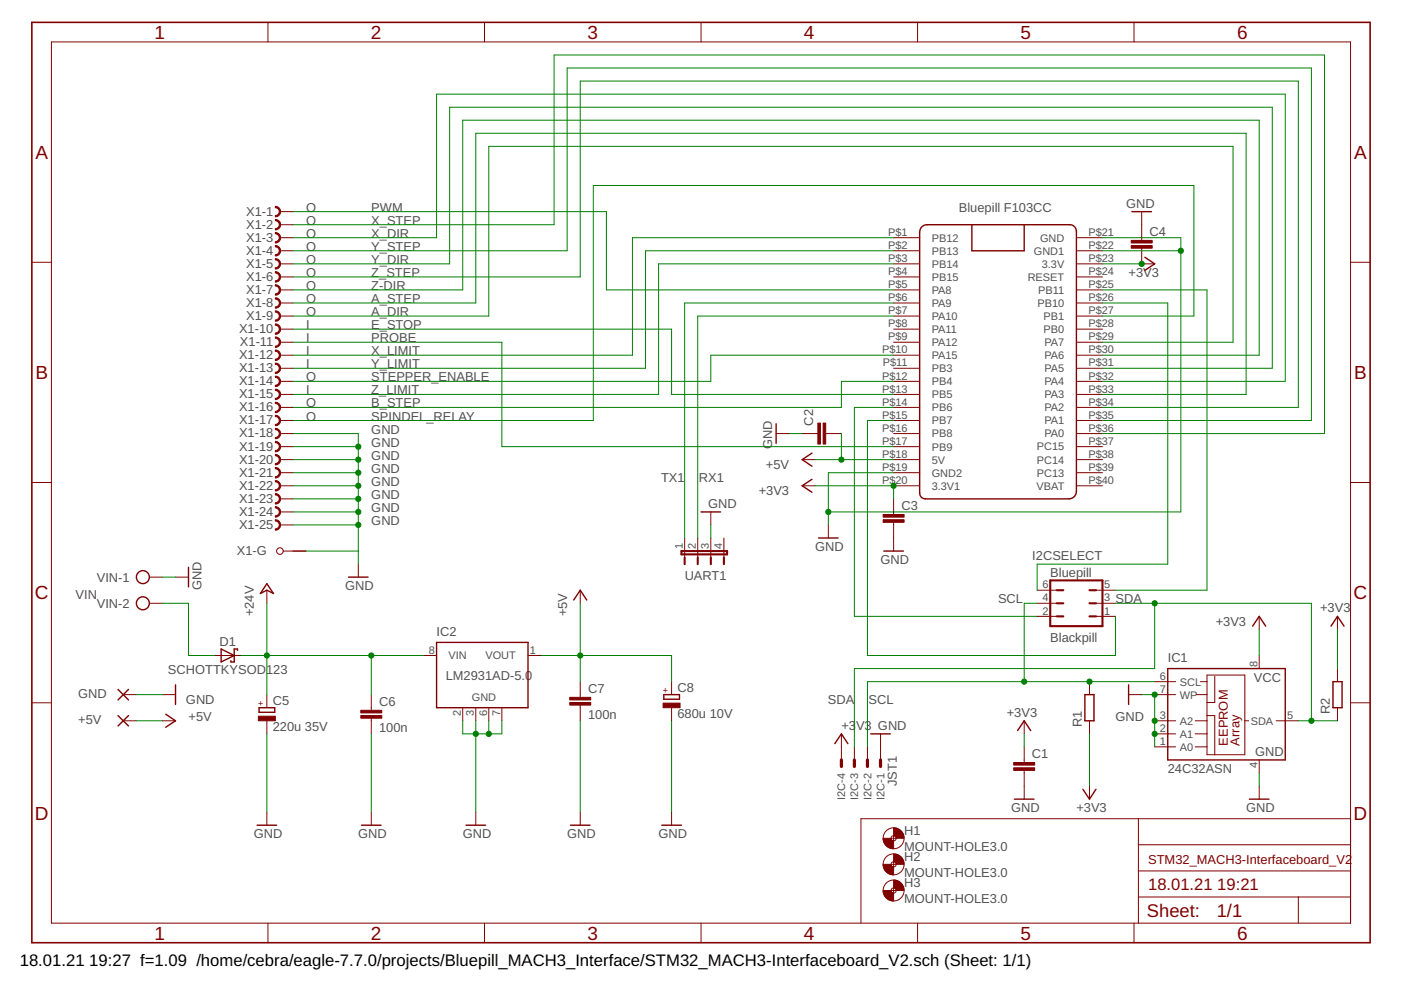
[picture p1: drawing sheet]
<svg xmlns="http://www.w3.org/2000/svg" width="297mm" height="210mm" viewBox="0 0 297 210" stroke-linecap="round" stroke-linejoin="round" font-family="sans-serif">
<g fill="none" stroke="#800000" stroke-width=".21">
<path d="M10.9 8.9h275.4v186.8h-275.4zM56.8 4.7v4.2M102.7 4.7v4.2M148.6 4.7v4.2M194.5 4.7v4.2M240.4 4.7v4.2M6.8 55.6h4.1M59.4 47.6h2.7M59.4 50.4h2.7M59.4 53.2h2.7M59.4 55.9h2.7M59.4 58.7h2.7"/>
<path d="M59.4 44.9h2.7M189.5 50.4h5.5M189.5 53.2h5.5M189.5 55.9h5.5M189.5 58.7h5.5M228.2 50.4h5.5M228.2 53.2h5.5M228.2 55.9h5.5M228.2 58.7h5.5M242.1 52.6v3.3h2.7M242.1 44.9v6M286.3 55.6h4.2"/>
<path d="M59.4 61.5h2.7M59.4 64.2h2.7M59.4 67h2.7M59.4 69.8h2.7M59.4 72.6h2.7M59.4 75.3h2.7M59.4 78.1h2.7M189.5 61.5h5.5M189.5 64.2h5.5M189.5 67h5.5M189.5 69.8h5.5M189.5 72.6h5.5"/>
<path d="M189.5 75.3h5.5M189.5 78.1h5.5M228.2 61.5h5.5M228.2 64.2h5.5M228.2 67h5.5M228.2 69.8h5.5M228.2 72.6h5.5M228.2 75.3h5.5M228.2 78.1h5.5M59.4 80.9h2.7M59.4 83.6h2.7M59.4 86.4h2.7"/>
<path d="M59.4 89.2h2.7M59.4 91.9h2.7M59.4 94.7h2.7M59.4 97.5h2.7M164.5 91.9h2.8M170.1 91.9h3.3M170.1 97.5h2.7M175.1 91.9h3.3M189.5 80.9h5.5M189.5 83.6h5.5M189.5 86.4h5.5M189.5 89.2h5.5"/>
<path d="M189.5 91.9h5.5M189.5 94.7h5.5M189.5 97.5h5.5M228.2 80.9h5.5M228.2 83.6h5.5M228.2 86.4h5.5M228.2 89.2h5.5M228.2 91.9h5.5M228.2 94.7h5.5M228.2 97.5h5.5M6.8 102.3h4.1M59.4 100.2h2.7"/>
<path d="M59.4 103h2.7M59.4 105.8h2.7M59.4 108.5h2.7M59.4 111.3h2.7M60 116.8h4.9M76 119.6v2.8M145.2 114.1v4.1M147.9 114.1v4.1M150.7 108.5v2.8M150.7 114.1v4.1M153.5 114.1v4.1M170.1 103h2.7"/>
<path d="M175.6 111.3v2.8M189.5 100.2h5.5M189.5 103h5.5M189.5 105.8v3.3M189.5 110.7v6.1M228.2 100.2h5.5M228.2 103h5.5M286.3 102.3h4.2M31.7 127.9h2.7M31.7 122.4h2.7M37.2 122.4h2.8M45.5 139h5.6"/>
<path d="M56.6 125.1v2.8M89.8 139h2.8M112 139h2.7M123 125.1v2.8M219.9 130.7h4.2M219.9 127.9h4.2M219.9 125.1h4.2M232.4 130.7h4.1M232.4 127.9h4.1M232.4 125.1h4.1M267 130.7v2.7M267 139v2.8"/>
<path d="M283.6 130.7v2.7M6.8 149h4.1M26.1 152.8h2.8M26.1 147.3h2.8M34.4 152.8h2.8M34.4 147.3h2.8M56.6 147.3v2.8M56.6 152.8v2.8M78.7 147.3v3.3M78.7 152.3v3.3M98.1 150.1v2.7M100.9 150.1v2.7"/>
<path d="M103.6 150.1v2.7M106.4 150.1v2.7M123 144.5v3.3M123 149.5v3.3M142.4 144.5v2.8M142.4 150.1v2.7M178.4 155.6v5.5M181.1 158.3v2.8M183.9 158.3v2.8M186.7 155.6v5.5M217.1 152.8v2.8M217.1 158.3v3.4"/>
<path d="M231 144.5v2.8M231 152.8v2.8M239.3 147.3h2.8M244.8 152.8h4.5M244.8 147.3h4.5M244.8 155.6h4.5M244.8 158.3h4.5M244.8 144.5h4.5M253.4 152.8h2.5M253.4 155.6h2.5M253.4 158.3h2.5M253.7 147.3h2.2"/>
<path d="M254.5 144.5h1.4M255.9 143.1h8v16.9h-8zM255.9 151.7h1.7v8.3M257.6 143.4v5.5h-1.7M263.9 152.8h.9M270.6 152.8h4.7M283.6 141.8v2.7M283.6 150.1v2.7M286.3 149h4.2M56.6 172.2v2.8M78.7 172.2v2.8M100.9 172.2v2.8"/>
<path d="M123 172.2v2.8M142.4 172.2v2.8M188.9 177.7h1.1M189.5 177.2v1.1M217.1 163.3v6.1M231 166.7v2.7M241.4 173.6v22.1M241.4 179.1h44.9M267 161.1v2.8M267 166.7v2.7M286.3 173.6h-103.8v22.1M56.8 195.7v4.2"/>
<path d="M102.7 195.7v4.2M148.6 195.7v4.2M188.9 183.3h1.1M188.9 188.8h1.1M189.5 182.7v1.1M189.5 188.3v1.1M194.5 195.7v4.2M240.4 195.7v4.2M241.4 190.2h44.9M241.4 184.7h44.9M275.3 190.2v5.5"/>
<circle cx="59.4" cy="116.8" r=".7"/>
<circle cx="189.5" cy="177.7" r="2.22"/>
<circle cx="189.5" cy="177.7" r=".55"/>
<circle cx="189.5" cy="183.3" r="2.22"/>
<circle cx="189.5" cy="188.8" r="2.22"/>
<circle cx="189.5" cy="188.8" r=".55"/>
<circle cx="189.5" cy="183.3" r=".55"/>
</g>
<path d="M6.8 4.7h283.7v195.2h-283.7z" fill="none" stroke="#800000" stroke-width=".34"/>
<g fill="#800000" stroke="#800000" stroke-width=".21">
<path d="M58.4 46.5a1.11 1.11 0 0 1 1.1 1.1 1.11 1.11 0 0 1-1.1 1.1v-.2a.84 .84 0 0 0 .8-.9 .84 .84 0 0 0-.8-.8z" fill-rule="evenodd"/>
<path d="M58.4 49.3a1.11 1.11 0 0 1 1.1 1.1 1.11 1.11 0 0 1-1.1 1.1v-.3a.84 .84 0 0 0 .8-.8 .84 .84 0 0 0-.8-.8z" fill-rule="evenodd"/>
<path d="M58.4 52.1a1.1 1.1 0 0 1 1.1 1.1 1.1 1.1 0 0 1-1.1 1.1v-.3a.83 .83 0 0 0 .8-.8 .83 .83 0 0 0-.8-.9z" fill-rule="evenodd"/>
<path d="M58.4 54.8a1.1 1.1 0 0 1 1.1 1.1 1.1 1.1 0 0 1-1.1 1.1v-.2a.83 .83 0 0 0 .8-.9 .83 .83 0 0 0-.8-.8z" fill-rule="evenodd"/>
<path d="M58.4 57.6a1.11 1.11 0 0 1 1.1 1.1 1.11 1.11 0 0 1-1.1 1.1v-.3a.84 .84 0 0 0 .8-.8 .84 .84 0 0 0-.8-.8z" fill-rule="evenodd"/>
<path d="M58.4 60.4a1.11 1.11 0 0 1 1.1 1.1 1.11 1.11 0 0 1-1.1 1.1v-.3a.84 .84 0 0 0 .8-.8 .84 .84 0 0 0-.8-.9z" fill-rule="evenodd"/>
<path d="M58.4 63.1a1.1 1.1 0 0 1 1.1 1.1 1.1 1.1 0 0 1-1.1 1.1v-.2a.83 .83 0 0 0 .8-.9 .83 .83 0 0 0-.8-.8z" fill-rule="evenodd"/>
<path d="M58.4 65.9a1.1 1.1 0 0 1 1.1 1.1 1.1 1.1 0 0 1-1.1 1.1v-.3a.83 .83 0 0 0 .8-.8 .83 .83 0 0 0-.8-.8z" fill-rule="evenodd"/>
<path d="M58.4 68.7a1.11 1.11 0 0 1 1.1 1.1 1.11 1.11 0 0 1-1.1 1.1v-.3a.83 .83 0 0 0 .8-.8 .83 .83 0 0 0-.8-.8z" fill-rule="evenodd"/>
<path d="M58.4 71.4a1.11 1.11 0 0 1 1.1 1.1 1.11 1.11 0 0 1-1.1 1.2v-.3a.84 .84 0 0 0 .8-.9 .84 .84 0 0 0-.8-.8z" fill-rule="evenodd"/>
<path d="M58.4 74.2a1.11 1.11 0 0 1 1.1 1.1 1.11 1.11 0 0 1-1.1 1.1v-.2a.84 .84 0 0 0 .8-.9 .84 .84 0 0 0-.8-.8z" fill-rule="evenodd"/>
<path d="M58.4 77a1.1 1.1 0 0 1 1.1 1.1 1.1 1.1 0 0 1-1.1 1.1v-.3a.83 .83 0 0 0 .8-.8 .83 .83 0 0 0-.8-.8z" fill-rule="evenodd"/>
<path d="M58.4 79.8a1.1 1.1 0 0 1 1.1 1.1 1.1 1.1 0 0 1-1.1 1.1v-.3a.83 .83 0 0 0 .8-.8 .83 .83 0 0 0-.8-.9z" fill-rule="evenodd"/>
<path d="M58.4 82.5a1.11 1.11 0 0 1 1.1 1.1 1.11 1.11 0 0 1-1.1 1.1v-.2a.84 .84 0 0 0 .8-.9 .84 .84 0 0 0-.8-.8z" fill-rule="evenodd"/>
<path d="M58.4 85.3a1.11 1.11 0 0 1 1.1 1.1 1.11 1.11 0 0 1-1.1 1.1v-.3a.84 .84 0 0 0 .8-.8 .84 .84 0 0 0-.8-.8z" fill-rule="evenodd"/>
<path d="M58.4 88.1a1.1 1.1 0 0 1 1.1 1.1 1.1 1.1 0 0 1-1.1 1.1v-.3a.83 .83 0 0 0 .8-.8 .83 .83 0 0 0-.8-.9z" fill-rule="evenodd"/>
<path d="M58.4 90.8a1.1 1.1 0 0 1 1.1 1.1 1.1 1.1 0 0 1-1.1 1.1v-.2a.83 .83 0 0 0 .8-.9 .83 .83 0 0 0-.8-.8z" fill-rule="evenodd"/>
<path d="M58.4 93.6a1.11 1.11 0 0 1 1.1 1.1 1.11 1.11 0 0 1-1.1 1.1v-.3a.84 .84 0 0 0 .8-.8 .84 .84 0 0 0-.8-.8z" fill-rule="evenodd"/>
<path d="M58.4 96.4a1.11 1.11 0 0 1 1.1 1.1 1.11 1.11 0 0 1-1.1 1.1v-.3a.84 .84 0 0 0 .8-.8 .84 .84 0 0 0-.8-.9z" fill-rule="evenodd"/>
<path d="M58.4 99.1a1.11 1.11 0 0 1 1.1 1.1 1.11 1.11 0 0 1-1.1 1.1v-.3a.83 .83 0 0 0 .8-.8 .83 .83 0 0 0-.8-.8z" fill-rule="evenodd"/>
<path d="M58.4 101.9a1.1 1.1 0 0 1 1.1 1.1 1.1 1.1 0 0 1-1.1 1.1v-.3a.83 .83 0 0 0 .8-.8 .83 .83 0 0 0-.8-.8z" fill-rule="evenodd"/>
<path d="M58.4 104.6a1.11 1.11 0 0 1 1.1 1.2 1.11 1.11 0 0 1-1.1 1.1v-.3a.83 .83 0 0 0 .8-.8 .83 .83 0 0 0-.8-.9z" fill-rule="evenodd"/>
<path d="M58.4 107.4a1.11 1.11 0 0 1 1.1 1.1 1.11 1.11 0 0 1-1.1 1.1v-.2a.84 .84 0 0 0 .8-.9 .84 .84 0 0 0-.8-.8z" fill-rule="evenodd"/>
<path d="M58.4 110.2a1.11 1.11 0 0 1 1.1 1.1 1.11 1.11 0 0 1-1.1 1.1v-.3a.84 .84 0 0 0 .8-.8 .84 .84 0 0 0-.8-.8z" fill-rule="evenodd"/>
<path d="M58.4 43.8a1.11 1.11 0 0 1 1.1 1.1 1.11 1.11 0 0 1-1.1 1.1v-.3a.83 .83 0 0 0 .8-.8 .83 .83 0 0 0-.8-.9z" fill-rule="evenodd"/>
<path d="M189.5 175.5a2.2 2.2 0 0 1 2.2 2.2h-1.7l-.1-.3-.4-.2z" fill-rule="evenodd"/>
<path d="M187.2 177.7h1.7l.2 .5 .4 .1v1.6a2.2 2.2 0 0 1-2.3-2.2z" fill-rule="evenodd"/>
<path d="M189.5 181.1a2.17 2.17 0 0 1 2.2 2.2h-1.7l-.2-.5-.3-.1z" fill-rule="evenodd"/>
<path d="M187.2 183.3h1.7l.2 .4 .4 .1v1.7a2.2 2.2 0 0 1-2.3-2.2z" fill-rule="evenodd"/>
<path d="M189.5 186.6a2.2 2.2 0 0 1 2.2 2.2h-1.7l-.2-.4-.3-.1z" fill-rule="evenodd"/>
<path d="M187.2 188.8h1.7l.2 .5 .4 .1v1.6a2.24 2.24 0 0 1-2.3-2.2z" fill-rule="evenodd"/>
</g>
<g fill="none" stroke="#800000" stroke-width=".3">
<path d="M195.5 48.1l.5-.3 .6-.2h30.2l.6 .2 .7 .6 .1 .6v55.2a1.59 1.59 0 0 1-1.5 1.6h-30.5l-.8-.3-.3-.4-.1-.5v-55.4l.1-.6zM206.1 47.6v5.6h11v-5.6M240 44.9h4.1M242.7 54.5l2.1 1.4-2.1 1.4M164.5 89.9v4.1M172.1 96.1l-2 1.4 2 1.3M148.6 108.5h4.2M172.1 101.6l-2 1.4 2 1.4M173.5 114.1h4.2M187.4 116.8h4.1M40 120.3v4.1M46.9 137.6l2.8 1.4-2.8 1.4z"/>
<path d="M50.4 137.9v-.3h-.7v2.8h-.7v-.3M56.6 123.8l1.4 2-1.4-.7-1.4 .7zM73.9 122.4h4.1M92.6 136.2h19.4v13.9h-19.4zM121.6 127.2l1.4-2.1 1.4 2.1M265.6 132.8l1.4-2.1 1.4 2.1M282.2 132.8l1.4-2.1 1.4 2.1M25 151.7l2.2 2.2M25 146.2l2.2 2.2M27.2 151.7l-2.2 2.2M27.2 146.2l-2.2 2.2M35.1 151.4l2.1 1.4-2.1 1.4"/>
<path d="M37.2 145.2v4.2M54.9 150.1h3.4v.9h-3.4zM140.7 147.3h3.4v1h-3.4zM177 157.7l1.4-2.1 1.4 2.1M184.6 155.6h4.2M215.8 154.9l1.3-2.1 1.4 2.1M230 147.3h1.9v5.5h-1.9zM239.3 145.2v4.2M247.6 141.8h24.9v19.3h-24.9zM282.6 144.5h1.9v5.6h-1.9zM54.5 175h4.2M76.6 175h4.2"/>
<path d="M98.8 175h4.2M120.9 175h4.2M140.3 175h4.2M215.1 169.4h4.1M229.6 167.3l1.4 2.1 1.4-2.1M264.9 169.4h4.1"/>
<circle cx="30.3" cy="127.9" r="1.38"/>
<circle cx="30.3" cy="122.4" r="1.38"/>
</g>
<g fill="#800000" stroke="#800000" stroke-width=".21">
<path d="M214.9 162.8h4.5v.5h-4.5z"/>
<path d="M214.9 161.7h4.5v.5h-4.5z"/>
<path d="M174.5 89.7h.6v4.4h-.6z"/>
<path d="M173.4 89.7h.5v4.4h-.5z"/>
<path d="M187.2 110.2h4.5v.5h-4.5z"/>
<path d="M187.2 109.1h4.5v.5h-4.5z"/>
<path d="M239.8 52.1h4.5v.5h-4.5z"/>
<path d="M239.8 51h4.5v.5h-4.5z"/>
<path d="M120.8 148.9h4.4v.6h-4.4z"/>
<path d="M120.8 147.8h4.4v.6h-4.4z"/>
<path d="M54.8 151.8h3.6v1h-3.6z"/>
<path d="M140.6 149.1h3.6v1h-3.6z"/>
<path d="M76.5 151.7h4.4v.6h-4.4z"/>
<path d="M76.5 150.6h4.4v.6h-4.4z"/>
</g>
<path d="M178.4 161.1v1.4M181.1 161.1v1.4M183.9 161.1v1.4M186.7 161.1v1.4" fill="none" stroke="#800000" stroke-width=".68"/>
<path d="M144.5 116.8h9.7v.7h-9.7zM145.2 118.2v1.4M147.9 118.2v1.4M150.7 118.2v1.4M153.5 118.2v1.4M222.7 123.1h11v9.7h-11zM224.1 130.7h1.3M224.1 127.9h1.3M224.1 125.1h1.3M231 130.7h1.4M231 127.9h1.4M231 125.1h1.4" fill="none" stroke="#800000" stroke-width=".44"/>
<g fill="none" stroke="#008000" stroke-width=".21">
<path d="M62.1 47.6h55.4v-35.9h163.3v80.2h-47.1M62.1 53.2h58.1v-38.8h157.8v74.8h-44.3M62.1 55.9h33.2v-33.2h174.4v55.4h-36M62.1 58.7h60.9v-41.5h152.3v69.2h-41.6M62.1 44.9h66.5v16.6h60.9M62.1 50.4h30.5v-30.4h179.9v60.9h-38.8M189.5 53.2h-52.6v24.9h-74.8M189.5 55.9h-49.9v27.7h-77.5M189.5 50.4h-55.4v24.9h-72M233.7 53.2h16.7M233.7 55.9h8.4M233.7 50.4h16.7v58.1h-74.8"/>
<path d="M62.1 61.5h36v-36h168.9v49.8h-33.3M62.1 64.2h38.8v-35.9h163.3v55.3h-30.5M62.1 69.8h80.3v13.8h47.1M62.1 72.6h44.3v22.1h83.1M62.1 67h41.5v-36h157.8v41.6h-27.7M189.5 75.3h-38.8v5.6h-88.6M189.5 64.2h-44.3v49.9M189.5 67h-41.6v47.1M233.7 67h19.4v-27.7h-127.3v49.9h-63.7M233.7 61.5h22.2v63.6h-19.4M233.7 64.2h13.9v55.4h-27.7v5.5M62.1 91.9h13.9v27.7"/>
<path d="M62.1 94.7h13.9M62.1 97.5h13.9M167.3 91.9h2.8M172.8 97.5h16.7M178.4 91.9v5.6M189.5 89.2h-5.6v49.8h52.6v-8.3M189.5 80.9h-11.1v5.5h-116.3M189.5 86.4h-8.4v44.3h38.8M62.1 103h13.9M62.1 108.5h13.9M62.1 100.2h13.9M62.1 111.3h13.9"/>
<path d="M62.1 105.8h13.9M64.9 116.8h11.1M150.7 111.3v2.8M172.8 103h16.7v2.8M189.5 100.2h-13.9v11.1M34.4 127.9h5.6v11.1h5.5M34.4 122.4h2.8M51.1 139h38.7M56.6 127.9v19.4M78.7 139v8.3M114.7 139h27.7v5.5M123 127.9v16.6"/>
<path d="M219.9 127.9h-2.8v16.6M236.5 127.9h41.5v24.9M244.8 127.9v13.9h-63.7v16.5M267 133.4v5.6M283.6 133.4v8.4M28.9 152.8h5.5M28.9 147.3h5.5M56.6 155.6v16.6M78.7 155.6v16.6M98.1 152.8v2.8h8.3v-2.8M100.9 152.8v19.4M103.6 152.8v2.8"/>
<path d="M123 152.8v19.4M142.4 152.8v19.4M217.1 155.6v2.7M231 155.6v11.1M242.1 147.3h2.7v11M244.8 144.5h-60.9v13.8M275.3 152.8h8.3M267 163.9v2.8"/>
</g>
<g fill="#008000" stroke="#008000" stroke-width=".21">
<circle cx="123" cy="139" r=".55"/>
<circle cx="178.4" cy="97.5" r=".55"/>
<circle cx="189.5" cy="103" r=".55"/>
<circle cx="242.1" cy="55.9" r=".55"/>
<circle cx="250.4" cy="53.2" r=".55"/>
<circle cx="175.6" cy="108.5" r=".55"/>
<circle cx="244.8" cy="152.8" r=".55"/>
<circle cx="244.8" cy="147.3" r=".55"/>
<circle cx="244.8" cy="155.6" r=".55"/>
<circle cx="100.9" cy="155.6" r=".55"/>
<circle cx="103.6" cy="155.6" r=".55"/>
<circle cx="76" cy="105.8" r=".55"/>
<circle cx="76" cy="108.5" r=".55"/>
<circle cx="76" cy="94.7" r=".55"/>
<circle cx="76" cy="97.5" r=".55"/>
<circle cx="76" cy="100.2" r=".55"/>
<circle cx="76" cy="103" r=".55"/>
<circle cx="76" cy="111.3" r=".55"/>
<circle cx="278" cy="152.8" r=".55"/>
<circle cx="244.8" cy="127.9" r=".55"/>
<circle cx="231" cy="144.5" r=".55"/>
<circle cx="217.1" cy="144.5" r=".55"/>
<circle cx="56.6" cy="139" r=".55"/>
<circle cx="78.7" cy="139" r=".55"/>
</g>
<g font-size="4" fill="#800000">
<text x="32.7" y="8.2">1</text>
<text x="78.6" y="8.2">2</text>
<text x="124.6" y="8.2">3</text>
<text x="170.5" y="8.2">4</text>
<text x="216.4" y="8.2">5</text>
<text x="262.3" y="8.2">6</text>
<text x="7.5" y="33.7">A</text>
<text x="287.1" y="33.7">A</text>
<text x="7.5" y="80.4">B</text>
<text x="287.1" y="80.4">B</text>
<text x="7.4" y="127.1">C</text>
<text x="287" y="127.1">C</text>
<text x="7.4" y="173.8">D</text>
<text x="287" y="173.8">D</text>
<text x="32.7" y="199.2">1</text>
<text x="78.6" y="199.2">2</text>
<text x="124.6" y="199.2">3</text>
<text x="170.5" y="199.2">4</text>
<text x="216.4" y="199.2">5</text>
<text x="262.3" y="199.2">6</text>
</g>
<g font-size="3.9" fill="#800000">
<text x="243.2" y="194.5">Sheet:</text>
<text x="258" y="194.3">1/1</text>
</g>
<g font-size="3.5" fill="#800000">
<text x="243.4" y="188.8">18.01.21</text>
<text x="258.1" y="188.8">19:21</text>
</g>
<g font-size="3.5">
<text x="4.2" y="204.7">18.01.21</text>
<text x="18.9" y="204.7">19:27 f=1.09 /home/cebra/eagle-7.7.0/projects/Bluepill_MACH3_Interface/STM32_MACH3-Interfaceboard_V2.sch (Sheet: 1/1)</text>
</g>
<g font-size="2.7" fill="#505050">
<text x="52.2" y="45.7">X1-1</text>
<text x="64.9" y="44.9">O</text>
<text x="64.9" y="47.6">O</text>
<text x="78.7" y="47.6">X_STEP</text>
<text x="78.7" y="44.9">PWM</text>
<text x="203.3" y="44.9">Bluepill F103CC</text>
<text x="238.7" y="44">GND</text>
<text x="52.2" y="48.5">X1-2</text>
<text x="52.2" y="51.2">X1-3</text>
<text x="64.9" y="50.4">O</text>
<text x="64.9" y="53.2">O</text>
<text x="78.7" y="53.2">Y_STEP</text>
<text x="78.7" y="50.4">X_DIR</text>
<text x="243.7" y="50">C4</text>
<text x="52.2" y="54">X1-4</text>
<text x="52.2" y="56.8">X1-5</text>
<text x="52.2" y="59.5">X1-6</text>
<text x="64.9" y="55.9">O</text>
<text x="64.9" y="58.7">O</text>
<text x="78.7" y="55.9">Y_DIR</text>
<text x="78.7" y="58.7">Z_STEP</text>
<text x="239.3" y="58.7">+3V3</text>
<text x="52.2" y="62.3">X1-7</text>
<text x="52.2" y="65.1">X1-8</text>
<text x="64.9" y="61.5">O</text>
<text x="64.9" y="64.2">O</text>
<text x="78.7" y="61.5">Z-DIR</text>
<text x="78.7" y="64.2">A_STEP</text>
<text x="50.7" y="70.6">X1-10</text>
<text x="52.2" y="67.8">X1-9</text>
<text x="64.9" y="67">O</text>
<text x="64.9" y="69.8">I</text>
<text x="78.7" y="67">A_DIR</text>
<text x="78.7" y="69.8">E_STOP</text>
<text x="50.7" y="76.1">X1-12</text>
<text x="50.9" y="73.4">X1-11</text>
<text x="64.9" y="72.5">I</text>
<text x="64.9" y="75.3">I</text>
<text x="78.7" y="72.5">PROBE</text>
<text x="78.7" y="75.3">X_LIMIT</text>
<text x="50.7" y="78.9">X1-13</text>
<text x="50.7" y="81.7">X1-14</text>
<text x="64.9" y="80.9">O</text>
<text x="64.9" y="78.1">I</text>
<text x="64.9" y="83.6">I</text>
<text x="78.7" y="78.1">Y_LIMIT</text>
<text x="78.7" y="80.9">STEPPER_ENABLE</text>
<text x="78.7" y="83.6">Z_LIMIT</text>
<text x="50.7" y="84.5">X1-15</text>
<text x="50.7" y="87.2">X1-16</text>
<text x="50.7" y="90">X1-17</text>
<text x="64.9" y="86.4">O</text>
<text x="64.9" y="89.2">O</text>
<text x="78.7" y="86.4">B_STEP</text>
<text x="78.7" y="89.2">SPINDEL_RELAY</text>
<text x="50.7" y="92.8">X1-18</text>
<text x="50.7" y="95.5">X1-19</text>
<text x="78.7" y="91.9">GND</text>
<text x="78.7" y="94.7">GND</text>
<text x="163.7" y="95.2" transform="rotate(-90 163.7 95.2)">GND</text>
<text x="172.4" y="90.3" transform="rotate(-90 172.4 90.3)">C2</text>
<text x="50.7" y="98.3">X1-20</text>
<text x="50.7" y="101.1">X1-21</text>
<text x="78.7" y="97.5">GND</text>
<text x="78.7" y="100.2">GND</text>
<text x="162.4" y="99.4">+5V</text>
<text x="50.7" y="103.8">X1-22</text>
<text x="50.7" y="106.6">X1-23</text>
<text x="78.7" y="103">GND</text>
<text x="78.7" y="105.8">GND</text>
<text x="140.1" y="102.2">TX1</text>
<text x="148.2" y="102.2">RX1</text>
<text x="150.2" y="107.7">GND</text>
<text x="160.9" y="104.9">+3V3</text>
<text x="50.7" y="109.4">X1-24</text>
<text x="50.7" y="112.1">X1-25</text>
<text x="78.7" y="111.3">GND</text>
<text x="78.7" y="108.5">GND</text>
<text x="191.1" y="108.1">C3</text>
<text x="50.2" y="117.7">X1-G</text>
<text x="172.8" y="116.8">GND</text>
<text x="186.7" y="119.6">GND</text>
<text x="218.9" y="118.8">I2CSELECT</text>
<text x="20.5" y="123.4">VIN-1</text>
<text x="42.7" y="125.1" transform="rotate(-90 42.7 125.1)">GND</text>
<text x="73.2" y="125.1">GND</text>
<text x="145.2" y="122.9">UART1</text>
<text x="222.7" y="122.4">Bluepill</text>
<text x="16" y="127.1">VIN</text>
<text x="20.5" y="128.9">VIN-2</text>
<text x="53.8" y="130.7" transform="rotate(-90 53.8 130.7)">+24V</text>
<text x="120.3" y="130.7" transform="rotate(-90 120.3 130.7)">+5V</text>
<text x="211.6" y="127.9">SCL</text>
<text x="236.5" y="127.9">SDA</text>
<text x="279.9" y="129.9">+3V3</text>
<text x="46.5" y="136.9">D1</text>
<text x="92.6" y="134.8">IC2</text>
<text x="222.7" y="136.2">Blackpill</text>
<text x="257.7" y="132.6">+3V3</text>
<text x="35.6" y="143">SCHOTTKYSOD123</text>
<text x="247.6" y="140.4">IC1</text>
<text x="16.6" y="148">GND</text>
<text x="39.4" y="149.2">GND</text>
<text x="57.8" y="149.5">C5</text>
<text x="80.4" y="149.6">C6</text>
<text x="94.5" y="144.2">LM2931AD-5.0</text>
<text x="124.7" y="146.9">C7</text>
<text x="143.6" y="146.8">C8</text>
<text x="175.5" y="149.2">SDA</text>
<text x="184.1" y="149.2">SCL</text>
<text x="265.9" y="144.5">VCC</text>
<text x="16.6" y="153.6">+5V</text>
<text x="40" y="152.8">+5V</text>
<text x="57.8" y="155.1">220u 35V</text>
<text x="80.4" y="155.2">100n</text>
<text x="124.7" y="152.4">100n</text>
<text x="143.6" y="152.3">680u 10V</text>
<text x="178.4" y="154.8">+3</text>
<text x="181.5" y="154.8">V3 GND</text>
<text x="213.5" y="152">+3V3</text>
<text x="229.3" y="154.2" transform="rotate(-90 229.3 154.2)">R1</text>
<text x="236.5" y="152.8">GND</text>
<text x="281.9" y="151.4" transform="rotate(-90 281.9 151.4)">R2</text>
<text x="218.8" y="160.7">C1</text>
<text x="266.1" y="160.3">GND</text>
<text x="190.2" y="166.7" transform="rotate(-90 190.2 166.7)">JST1</text>
<text x="247.6" y="163.9">24C32ASN</text>
<text x="214.4" y="172.2">GND</text>
<text x="228.2" y="172.2">+3V3</text>
<text x="264.2" y="172.2">GND</text>
<text x="53.8" y="177.7">GND</text>
<text x="76" y="177.7">GND</text>
<text x="98.1" y="177.7">GND</text>
<text x="120.3" y="177.7">GND</text>
<text x="139.6" y="177.7">GND</text>
<text x="191.7" y="177.1">H1</text>
<text x="191.7" y="180.4">MOUNT-HOLE3.0</text>
<text x="191.7" y="186">MOUNT-HOLE3.0</text>
<text x="191.7" y="182.6">H2</text>
<text x="191.7" y="191.5">MOUNT-HOLE3.0</text>
<text x="191.7" y="188.2">H3</text>
</g>
<g font-size="2.7" fill="#800000">
<text x="260.3" y="158.1" transform="rotate(-90 260.3 158.1)">EEPROM</text>
<text x="262.8" y="158.1" transform="rotate(-90 262.8 158.1)">Array</text>
<text x="243.4" y="183.3">STM32_MACH3-Interfaceboard_V2</text>
</g>
<g font-size="2.3" fill="#505050">
<text x="188.3" y="50">P$1</text>
<text x="188.3" y="52.8">P$2</text>
<text x="197.5" y="51.2">PB12</text>
<text x="219.2" y="54">GND1</text>
<text x="220.5" y="51.2">GND</text>
<text x="230.8" y="50">P$21</text>
<text x="230.8" y="52.8">P$22</text>
<text x="188.3" y="55.6">P$3</text>
<text x="188.3" y="58.3">P$4</text>
<text x="197.5" y="54">PB13</text>
<text x="197.5" y="56.8">PB14</text>
<text x="197.5" y="59.5">PB15</text>
<text x="217.9" y="59.5">RESET</text>
<text x="220.9" y="56.8">3.3V</text>
<text x="230.8" y="55.6">P$23</text>
<text x="230.8" y="58.3">P$24</text>
<text x="188.3" y="61.1">P$5</text>
<text x="188.3" y="63.9">P$6</text>
<text x="197.5" y="62.3">PA8</text>
<text x="197.5" y="65.1">PA9</text>
<text x="220" y="65.1">PB10</text>
<text x="220.1" y="62.3">PB11</text>
<text x="230.8" y="61.1">P$25</text>
<text x="230.8" y="63.9">P$26</text>
<text x="188.3" y="66.6">P$7</text>
<text x="188.3" y="69.4">P$8</text>
<text x="197.5" y="67.8">PA10</text>
<text x="197.5" y="70.6">PA11</text>
<text x="221.3" y="67.8">PB1</text>
<text x="221.3" y="70.6">PB0</text>
<text x="230.8" y="66.6">P$27</text>
<text x="230.8" y="69.4">P$28</text>
<text x="187" y="74.9">P$10</text>
<text x="187.2" y="77.7">P$11</text>
<text x="188.3" y="72.2">P$9</text>
<text x="197.5" y="73.4">PA12</text>
<text x="197.5" y="76.1">PA15</text>
<text x="221.4" y="73.4">PA7</text>
<text x="221.4" y="76.1">PA6</text>
<text x="230.8" y="72.2">P$29</text>
<text x="230.8" y="74.9">P$30</text>
<text x="230.8" y="77.7">P$31</text>
<text x="187" y="80.5">P$12</text>
<text x="187" y="83.2">P$13</text>
<text x="197.5" y="78.9">PB3</text>
<text x="197.5" y="81.7">PB4</text>
<text x="221.4" y="78.9">PA5</text>
<text x="221.4" y="81.7">PA4</text>
<text x="230.8" y="80.5">P$32</text>
<text x="230.8" y="83.2">P$33</text>
<text x="187" y="86">P$14</text>
<text x="187" y="88.8">P$15</text>
<text x="197.5" y="84.5">PB5</text>
<text x="197.5" y="87.2">PB6</text>
<text x="197.5" y="90">PB7</text>
<text x="221.4" y="84.4">PA3</text>
<text x="221.4" y="87.2">PA2</text>
<text x="221.4" y="90">PA1</text>
<text x="230.8" y="86">P$34</text>
<text x="230.8" y="88.8">P$35</text>
<text x="187" y="91.5">P$16</text>
<text x="187" y="94.3">P$17</text>
<text x="197.5" y="92.8">PB8</text>
<text x="197.5" y="95.5">PB9</text>
<text x="219.8" y="95.5">PC15</text>
<text x="221.4" y="92.7">PA0</text>
<text x="230.8" y="91.5">P$36</text>
<text x="230.8" y="94.3">P$37</text>
<text x="187" y="97.1">P$18</text>
<text x="187" y="99.8">P$19</text>
<text x="197.5" y="98.3">5V</text>
<text x="197.5" y="101.1">GND2</text>
<text x="219.8" y="98.3">PC14</text>
<text x="219.8" y="101">PC13</text>
<text x="230.8" y="97.1">P$38</text>
<text x="230.8" y="99.8">P$39</text>
<text x="187" y="102.6">P$20</text>
<text x="197.5" y="103.8">3.3V1</text>
<text x="219.8" y="103.8">VBAT</text>
<text x="230.8" y="102.6">P$40</text>
<text x="144.8" y="116.4" transform="rotate(-90 144.8 116.4)">1</text>
<text x="147.5" y="116.4" transform="rotate(-90 147.5 116.4)">2</text>
<text x="150.3" y="116.4" transform="rotate(-90 150.3 116.4)">3</text>
<text x="153.1" y="116.4" transform="rotate(-90 153.1 116.4)">4</text>
<text x="221" y="124.8">6</text>
<text x="234.1" y="124.8">5</text>
<text x="221" y="130.3">2</text>
<text x="221" y="127.5">4</text>
<text x="234.1" y="130.3">1</text>
<text x="234.1" y="127.5">3</text>
<text x="90.9" y="138.6">8</text>
<text x="95.1" y="139.8">VIN</text>
<text x="102.9" y="139.8">VOUT</text>
<text x="112.3" y="138.6">1</text>
<text x="266.6" y="141.4" transform="rotate(-90 266.6 141.4)">8</text>
<text x="100" y="148.7">GND</text>
<text x="245.9" y="144.1">6</text>
<text x="245.9" y="146.9">7</text>
<text x="250.1" y="145.3">SCL</text>
<text x="250.1" y="148.1">WP</text>
<text x="97.7" y="151.7" transform="rotate(-90 97.7 151.7)">2</text>
<text x="100.5" y="151.7" transform="rotate(-90 100.5 151.7)">3</text>
<text x="103.3" y="151.7" transform="rotate(-90 103.3 151.7)">6</text>
<text x="106" y="151.7" transform="rotate(-90 106 151.7)">7</text>
<text x="245.9" y="155.2">2</text>
<text x="245.9" y="152.4">3</text>
<text x="250.1" y="153.7">A2</text>
<text x="265.2" y="153.6">SDA</text>
<text x="272.9" y="152.4">5</text>
<text x="245.9" y="158">1</text>
<text x="250.1" y="159.2">A0</text>
<text x="250.1" y="156.4">A1</text>
<text x="266.6" y="162.8" transform="rotate(-90 266.6 162.8)">4</text>
<text x="179.2" y="169.6" transform="rotate(-90 179.2 169.6)">I2C-4</text>
<text x="182" y="169.6" transform="rotate(-90 182 169.6)">I2C-3</text>
<text x="184.7" y="169.6" transform="rotate(-90 184.7 169.6)">I2C-2</text>
<text x="187.5" y="169.6" transform="rotate(-90 187.5 169.6)">I2C-1</text>
</g>
<g font-size="1.9" fill="#800000">
<text x="55.9" y="149.6" transform="rotate(-90 55.9 149.6)">+</text>
<text x="141.8" y="146.8" transform="rotate(-90 141.8 146.8)">+</text>
</g>
</svg>
